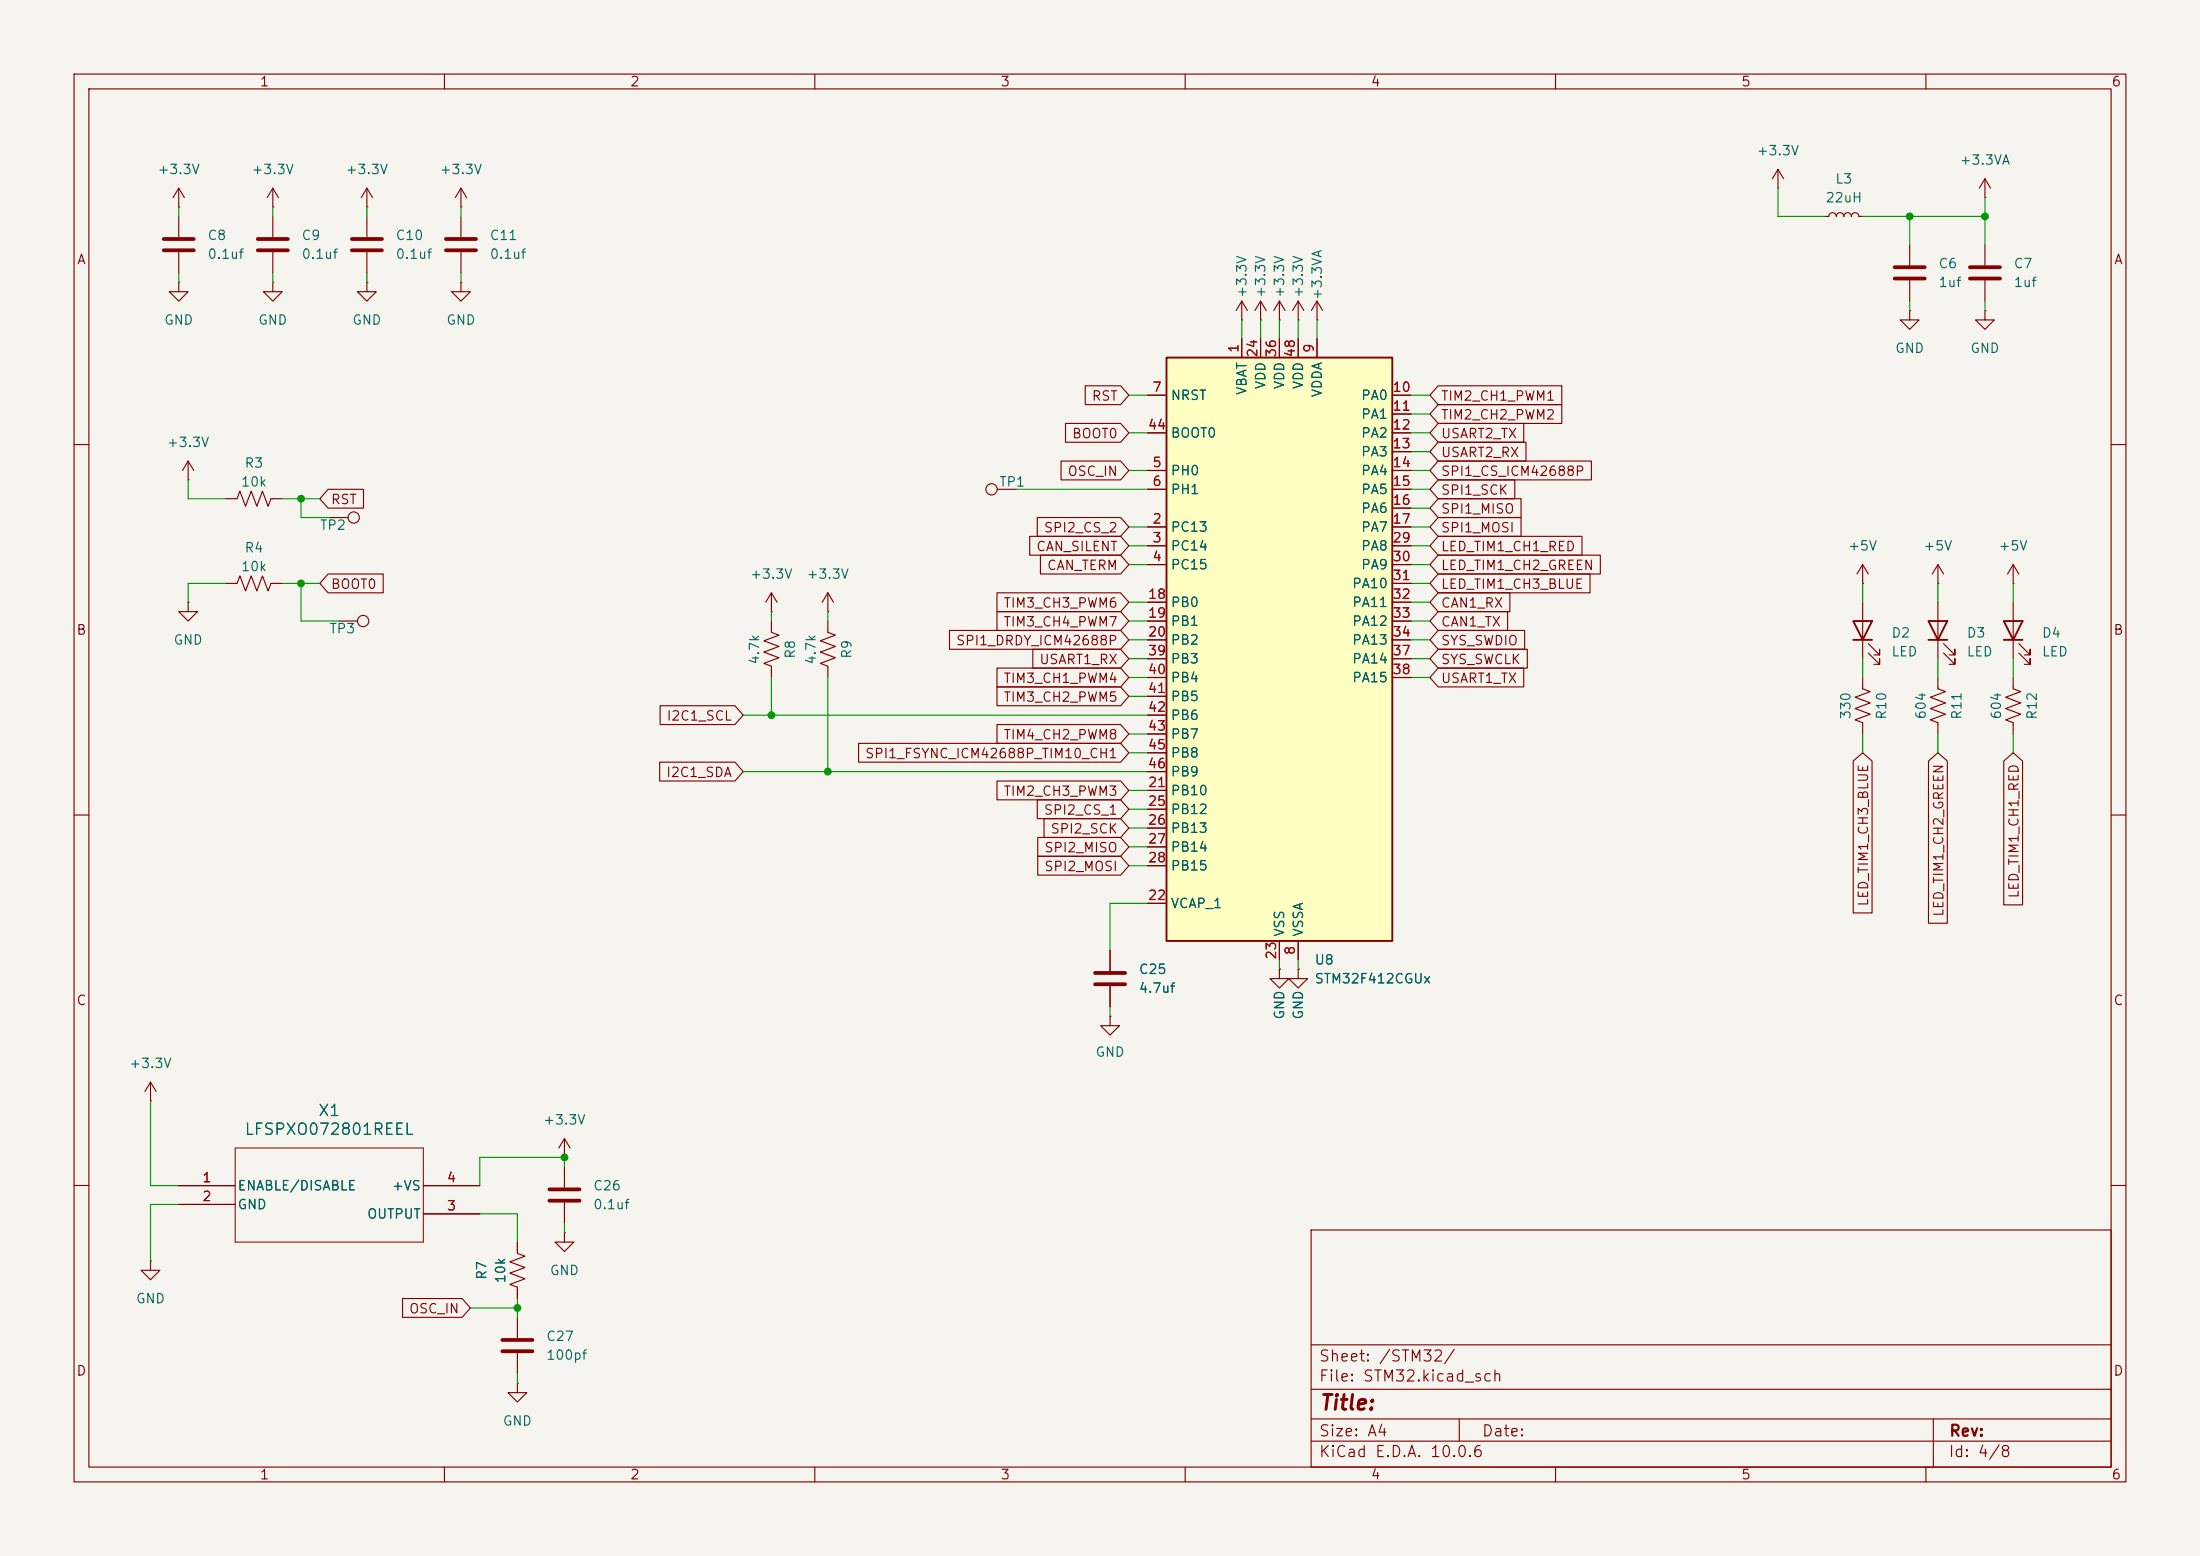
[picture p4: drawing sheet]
<svg xmlns="http://www.w3.org/2000/svg" width="297mm" height="210mm" viewBox="0 0 297 210" stroke-linecap="round" stroke-linejoin="round" font-family="sans-serif">
<path d="M0 0h297v210h-297z" fill="#f5f4ef" stroke="#f5f4ef" stroke-width=".14"/>
<g fill="none" stroke="#840000" stroke-width=".15">
<path d="M10 10h277v190h-277zM12 12h273v186h-273zM60 10v2M110 10v2M160 10v2M210 10v2M260 10v2M24.1 27.9h.1M24.1 38.1v1.3h1.3l-1.3 1.2-1.2-1.2h1.2M24.1 38.1h.1M24.1 25.4l-.7 1.3M24.1 25.4l.8 1.3"/>
<path d="M24.1 25.4v2.5M36.8 27.9h.1M36.8 38.1v1.3h1.3l-1.3 1.2-1.2-1.2h1.2M36.8 38.1h.1M36.8 25.4l-.7 1.3M36.8 25.4l.8 1.3M36.8 25.4v2.5M36.8 29.2v2.8M36.8 34v2.8M49.5 38.1v1.3h1.3l-1.3 1.2-1.2-1.2h1.2M49.5 38.1h.1M62.2 38.1v1.3h1.3l-1.3 1.2-1.2-1.2h1.2"/>
<path d="M62.2 38.1h.1M62.2 29.2v2.8M62.2 34v2.8M10 60h2M25.4 64.8h.1M25.4 62.2l-.8 1.3M25.4 62.2l.8 1.3M25.4 62.2v2.6M30.5 67.3h1.5l.4-1 .7 2 .8-2 .8 2 .7-2 .8 2 .4-1h1.5M285 60h2M10 110h2M285 110h2"/>
<path d="M76.2 156.2h.1M76.2 153.7l-.8 1.2M76.2 153.7l.8 1.2M76.2 153.7v2.5M76.2 157.5v2.8M10 160h2M76.2 166.4v1.2h1.3l-1.3 1.3-1.3-1.3h1.3M76.2 166.4h.1M76.2 162.3v2.8M177 166h108v32h-108zM285 160h2M60 198v2"/>
<path d="M110 198v2M160 198v2M177 194.5h108M177 191.5h108M177 187.5h108M177 181.5h108M197 191.5v3M210 198v2M260 198v2M261 191.5v6.5"/>
</g>
<path d="M34.8 32.3h4.1M34.8 33.8h4.1M60.2 32.3h4.1M60.2 33.8h4.1M74.2 160.5h4M74.2 162.1h4" fill="none" stroke="#840000" stroke-width=".51"/>
<path d="M157.5 48.3h30.5v78.7h-30.5z" fill="#ffffc2"/>
<path d="M157.5 48.3h30.5v78.7h-30.5zM250.2 83.8h2.5l-1.2 2.6zM250.2 86.4h2.5M260.3 83.8h2.6l-1.3 2.6zM260.3 86.4h2.6M270.5 83.8h2.5l-1.2 2.6zM270.5 86.4h2.5" fill="none" stroke="#840000" stroke-width=".25"/>
<g fill="none" stroke="#840000" stroke-width=".15">
<path d="M24.1 29.2v2.8M24.1 34v2.8M49.5 27.9h.1M49.5 25.4v2.5M49.5 29.2v2.8M49.5 34v2.8M49.5 25.4l-.7 1.3M49.5 25.4l.8 1.3M62.2 27.9h.1M62.2 25.4l-.7 1.3M62.2 25.4l.8 1.3M62.2 25.4v2.5"/>
<path d="M240 25.4h.1M240 22.9l-.7 1.2M240 22.9l.8 1.2M240 22.9v2.5M246.4 29.2h.5a.51 .51 0 0 1 .5-.5 .51 .51 0 0 1 .5 .5 .51 .51 0 0 1 .5-.5 .51 .51 0 0 1 .5 .5 .51 .51 0 0 1 .5-.5 .51 .51 0 0 1 .5 .5 .51 .51 0 0 1 .5-.5 .51 .51 0 0 1 .6 .5h.5M257.8 33v2.8M257.8 37.8v2.8M268 26.7h.1M268 24.1l-.8 1.3M268 24.1l.7 1.3M268 24.1v2.6M268 33v2.8"/>
<path d="M268 37.8v2.8M143.8 57.1h7.5l1.1 1.3-1.1 1.3h-7.5zM146.5 52.1h4.8l1.1 1.2-1.1 1.3h-4.8zM154.9 53.3h2.6M154.9 58.4h2.6M167.6 43.2h.1M167.6 40.6v2.6M167.6 45.7v2.6M167.6 40.6l-.7 1.3M167.6 40.6l.8 1.3M170.2 43.2h.1M170.2 40.6v2.6"/>
<path d="M170.2 45.7v2.6M170.2 40.6l-.8 1.3M170.2 40.6l.7 1.3M172.7 43.2h.1M172.7 40.6v2.6M172.7 45.7v2.6M172.7 40.6l-.7 1.3M172.7 40.6l.8 1.3M175.3 43.2h.1M175.3 40.6v2.6M175.3 45.7v2.6M175.3 40.6l-.8 1.3"/>
<path d="M175.3 40.6l.7 1.3M177.8 43.2h.1M177.8 40.6v2.6M177.8 45.7v2.6M177.8 40.6l-.8 1.3M177.8 40.6l.8 1.3M188 53.3h2.5M188 55.9h2.5M188 58.4h2.5M194.2 59.7h11.8v2.5h-11.8l-1.2-1.2zM194.2 57.1h11.5v2.6h-11.5l-1.2-1.3zM194.2 52.1h16.6v2.5h-16.6l-1.2-1.3z"/>
<path d="M194.2 54.6h16.6v2.6h-16.6l-1.2-1.3zM257.8 41.9v1.3h1.3l-1.3 1.3-1.3-1.3h1.3M257.8 41.9h.1M268 41.9v1.3h1.2l-1.2 1.3-1.3-1.3h1.3M268 41.9h.1M30.5 78.7h1.5l.4-1 .7 2.1 .8-2.1 .8 2.1 .7-2.1 .8 2.1 .4-1.1h1.5M44.3 66h4.8v2.6h-4.8l-1.1-1.3zM44.3 77.5h7.4v2.5h-7.4l-1.1-1.3zM44.4 69.9h2.6M134.6 66h2.6M139 72.4h12.3l1.1 1.3-1.1 1.2h-12.3zM140 69.8h11.3l1.1 1.3-1.1 1.3h-11.3z"/>
<path d="M140.5 74.9h10.8l1.1 1.3-1.1 1.3h-10.8zM143.2 62.2h8.1l1.1 1.3-1.1 1.3h-8.1zM154.9 71.1h2.6M154.9 73.7h2.6M154.9 76.2h2.6M154.9 63.5h2.6M154.9 66h2.6M188 71.1h2.5M188 73.7h2.5M188 76.2h2.5M188 63.5h2.5M188 66h2.5"/>
<path d="M188 61h2.5M188 68.6h2.5M188 78.7h2.5M194.2 67.3h11.1v2.6h-11.1l-1.2-1.3zM194.2 77.5h20.5v2.5h-20.5l-1.2-1.3zM194.2 74.9h21.8v2.6h-21.8l-1.2-1.3zM194.2 69.8h11.1v2.6h-11.1l-1.2-1.3zM194.2 72.4h19.4v2.5h-19.4l-1.2-1.2zM194.2 64.8h10.3v2.5h-10.3l-1.2-1.3zM194.2 62.2h20.6v2.6h-20.6l-1.2-1.3zM251.5 78.7h.1M251.5 76.2v2.5"/>
<path d="M251.5 76.2l-.8 1.3M251.5 76.2l.7 1.3M261.6 78.7h.1M261.6 76.2v2.5M261.6 76.2l-.7 1.3M261.6 76.2l.8 1.3M271.8 78.7h.1M271.8 76.2v2.5M271.8 76.2l-.8 1.3M271.8 76.2l.7 1.3M25.4 81.3v1.3h1.3l-1.3 1.2-1.3-1.2h1.3M25.4 81.3h.1"/>
<path d="M45.7 83.8h2.6M89.1 95.2h10.1l1.1 1.3-1.1 1.3h-10.1zM104.1 83.8v1.5l1.1 .4-2.1 .8 2.1 .7-2.1 .8 2.1 .8-2.1 .7 1 .4v1.5M104.1 82.6h.1M104.1 80v2.6M104.1 80l-.7 1.3M104.1 80l.8 1.3M111.8 83.8v1.5l1 .4-2.1 .8 2.1 .7-2.1 .8 2.1 .8-2.1 .7 1.1 .4v1.5M111.8 82.6h.1M111.8 80v2.6M111.8 80l-.8 1.3M111.8 80l.7 1.3"/>
<path d="M128.2 85.1h23.1l1.1 1.3-1.1 1.2h-23.1zM134.6 80h16.7l1.1 1.3-1.1 1.3h-16.7zM134.6 92.7h16.7l1.1 1.3-1.1 1.3h-16.7zM134.6 97.8h16.7l1.1 1.3-1.1 1.2h-16.7zM134.6 90.2h16.7l1.1 1.2-1.1 1.3h-16.7zM134.6 82.5h16.7l1.1 1.3-1.1 1.3h-16.7zM139.4 87.6h11.9l1.1 1.3-1.1 1.3h-11.9zM154.9 81.3h2.6M154.9 83.8h2.6M154.9 86.4h2.6M154.9 88.9h2.6M154.9 91.4h2.6"/>
<path d="M154.9 94h2.6M154.9 96.5h2.6M154.9 99.1h2.6M188 81.3h2.5M188 83.8h2.5M188 86.4h2.5M188 88.9h2.5M188 91.4h2.5M194.2 82.5h9.3v2.6h-9.3l-1.2-1.3zM194.2 90.2h11.5v2.5h-11.5l-1.2-1.3zM194.2 87.6h12v2.6h-12l-1.2-1.3zM194.2 85.1h11.6v2.5h-11.6l-1.2-1.2z"/>
<path d="M194.2 80h9.6v2.6h-9.6l-1.2-1.3zM251.5 91.4v1.6l1 .3-2.1 .8 2.1 .8-2.1 .7 2.1 .8-2.1 .8 1.1 .3v1.6M251.5 81.3v7.6M252.2 88.1l1.5 1.6v-.8v.8h-.7M252.2 86.9l1.5 1.5v-.8v.8h-.7M261.6 91.4v1.6l1 .3-2 .8 2 .8-2 .7 2 .8-2 .8 1 .3v1.6M261.6 81.3v7.6M262.4 88.1l1.5 1.6v-.8v.8h-.8M262.4 86.9l1.5 1.5v-.8v.8h-.8M271.8 91.4v1.6l1 .3-2 .8 2 .8-2 .7 2 .8-2 .8 1 .3v1.6M271.8 81.3v7.6M272.5 88.1l1.6 1.6v-.8v.8h-.8"/>
<path d="M272.5 86.9l1.6 1.5v-.8v.8h-.8M89.1 102.9h10.1l1.1 1.2-1.1 1.3h-10.1zM115.9 100.3h35.4l1.1 1.3-1.1 1.3h-35.4zM134.6 105.4h16.7l1.1 1.3-1.1 1.3h-16.7zM140 107.9h11.3l1.1 1.3-1.1 1.3h-11.3zM140.1 113h11.2l1.1 1.3-1.1 1.3h-11.2zM140.1 115.6h11.2l1.1 1.2-1.1 1.3h-11.2zM140.9 110.5h10.4l1.1 1.3-1.1 1.2h-10.4zM154.9 106.7h2.6M154.9 109.2h2.6M154.9 111.8h2.6M154.9 114.3h2.6"/>
<path d="M154.9 116.8h2.6M154.9 101.6h2.6M154.9 104.1h2.6M250.2 102.7l1.3-1.1 1.2 1.1v20.5h-2.5zM260.3 102.7l1.3-1.1 1.3 1.1v21.9h-2.6zM270.5 102.7l1.3-1.1 1.3 1.1v19.4h-2.6zM149.9 137.2v1.2h1.2l-1.2 1.3-1.3-1.3h1.3M149.9 137.2h.1M149.9 128.3v2.8M149.9 133.1v2.8M154.9 121.9h2.6M172.7 130.8v1.3h1.3l-1.3 1.3-1.3-1.3h1.3"/>
<path d="M172.7 130.8h.1M172.7 127v2.5M175.3 130.8v1.3h1.2l-1.2 1.3-1.3-1.3h1.3M175.3 130.8h.1M175.3 127v2.5M20.3 148.6h.1M20.3 146.1l-.7 1.2M20.3 146.1l.8 1.2M20.3 146.1v2.5M20.3 170.2v1.3h1.3l-1.3 1.2-1.3-1.2h1.3M20.3 170.2h.1M24.1 160h7.6"/>
<path d="M24.1 162.6h7.6M54.3 175.3h8.1l1.1 1.2-1.1 1.3h-8.1zM57.1 160h7.7M57.1 163.8h7.7M69.8 167.6v1.6l1.1 .3-2.1 .8 2.1 .8-2.1 .7 2.1 .8-2.1 .8 1 .3v1.6M69.8 177.8v2.8M69.8 186.7v1.3h1.3l-1.3 1.2-1.2-1.2h1.2M69.8 186.7h.1M69.8 182.6v2.8"/>
<circle cx="47.8" cy="69.8" r=".76"/>
<circle cx="133.9" cy="66" r=".76"/>
<circle cx="49" cy="83.8" r=".76"/>
</g>
<path d="M22.1 32.3h4.1M22.1 33.8h4.1M47.5 32.3h4.1M47.5 33.8h4.1M255.8 36.1h4M255.8 37.6h4M265.9 36.1h4.1M265.9 37.6h4.1M147.8 131.3h4.1M147.8 132.8h4.1M67.8 180.8h4.1M67.8 182.4h4.1" fill="none" stroke="#840000" stroke-width=".51"/>
<path d="M31.7 154.9h25.4v12.7h-25.4z" fill="none" stroke="#840000" stroke-width=".14"/>
<g fill="none" stroke="#009600" stroke-width=".15">
<path d="M24.1 27.9v1.3M24.1 36.8v1.3M36.8 27.9v1.3M36.8 36.8v1.3M49.5 27.9v1.3M49.5 36.8v1.3M62.2 27.9v1.3M62.2 36.8v1.3M240 25.4v3.8h6.4M251.5 29.2h16.5M257.8 29.2v3.8M268 26.7v6.3"/>
<path d="M152.4 58.4h2.5M152.4 53.3h2.5M167.6 43.2v2.5M170.2 43.2v2.5M172.7 43.2v2.5M175.3 43.2v2.5M177.8 43.2v2.5M190.5 58.4h2.5M190.5 53.3h2.5M190.5 55.9h2.5M257.8 40.6v1.3M268 40.6v1.3"/>
<path d="M25.4 64.8v2.5h5.1M30.5 78.7h-5.1v2.6M38.1 78.7h5.1M38.1 67.3h5.1M40.6 67.3v2.6h3.8M40.6 78.7v5.1h5.1M137.2 66h17.7M152.4 71.1h2.5M152.4 73.7h2.5M152.4 76.2h2.5M152.4 63.5h2.5M190.5 66h2.5"/>
<path d="M190.5 71.1h2.5M190.5 73.7h2.5M190.5 76.2h2.5M190.5 63.5h2.5M190.5 78.7h2.5M190.5 61h2.5M190.5 68.6h2.5M251.5 78.7v2.6M261.6 78.7v2.6M271.8 78.7v2.6M100.3 96.5h54.6M104.1 82.6v1.2"/>
<path d="M104.1 91.4v5.1M111.8 82.6v1.2M111.8 91.4v12.7M152.4 81.3h2.5M152.4 99.1h2.5M152.4 83.8h2.5M152.4 91.4h2.5M152.4 88.9h2.5M152.4 86.4h2.5M152.4 94h2.5M190.5 81.3h2.5M190.5 83.8h2.5"/>
<path d="M190.5 91.4h2.5M190.5 88.9h2.5M190.5 86.4h2.5M251.5 88.9v2.5M251.5 99.1v2.5M261.6 88.9v2.5M261.6 99.1v2.5M271.8 88.9v2.5M271.8 99.1v2.5M100.3 104.1h54.6M152.4 106.7h2.5M152.4 101.6h2.5"/>
<path d="M152.4 109.2h2.5M152.4 114.3h2.5M152.4 111.8h2.5M152.4 116.8h2.5M149.9 135.9v1.3M154.9 121.9h-5v6.4M172.7 129.5v1.3M175.3 129.5v1.3M20.3 148.6v11.4h3.8M76.2 157.5v-1.3h-11.4v3.8M24.1 162.6h-3.8v7.6M63.5 176.5h6.3"/>
<path d="M64.8 163.8h5v3.8M69.8 175.3v2.5M76.2 165.1v1.3M69.8 185.4v1.3"/>
</g>
<g fill="#009600" stroke="#009600" stroke-width=".14">
<circle cx="268" cy="29.2" r=".46"/>
<circle cx="257.8" cy="29.2" r=".46"/>
<circle cx="104.1" cy="96.5" r=".46"/>
<circle cx="76.2" cy="156.2" r=".46"/>
<circle cx="111.8" cy="104.1" r=".46"/>
<circle cx="69.8" cy="176.5" r=".46"/>
<circle cx="40.6" cy="67.3" r=".46"/>
<circle cx="40.6" cy="78.7" r=".46"/>
</g>
<text font-size="2" fill="#840000" x="178" y="190.8">Title:</text>
<g font-size="1.5" fill="#006464">
<text x="32.9" y="153.6">LFSPXO072801REEL</text>
<text x="42.8" y="151">X1</text>
</g>
<g font-size="1.5" fill="#840000">
<text x="178" y="184.1">Sheet: /STM32/</text>
<text x="178" y="186.8">File: STM32.kicad_sch</text>
<text x="178" y="197">KiCad E.D.A. 10.0.6</text>
<text x="178" y="194.2">Size: A4</text>
<text x="200" y="194.2">Date:</text>
<text x="263" y="197">Id: 4/8</text>
<text x="263" y="194.2">Rev:</text>
</g>
<g font-size="1.3" fill="#840000">
<text x="35" y="12">1</text>
<text x="85" y="12">2</text>
<text x="135" y="12">3</text>
<text x="185" y="12">4</text>
<text x="235" y="12">5</text>
<text x="285" y="12">6</text>
<text x="10.3" y="36">A</text>
<text x="285.3" y="36">A</text>
<text x="144.6" y="59.5">BOOT0</text>
<text x="147.3" y="54.4">RST</text>
<text x="194.4" y="59.5">USART2_TX</text>
<text x="194.4" y="54.4">TIM2_CH1_PWM1</text>
<text x="194.4" y="56.9">TIM2_CH2_PWM2</text>
<text x="144" y="64.6">OSC_IN</text>
<text x="194.4" y="64.6">SPI1_CS_ICM42688P</text>
<text x="194.4" y="62">USART2_RX</text>
<text x="44.6" y="68.4">RST</text>
<text x="194.4" y="69.6">SPI1_MISO</text>
<text x="194.4" y="67.1">SPI1_SCK</text>
<text x="139.8" y="74.7">CAN_SILENT</text>
<text x="140.8" y="72.2">SPI2_CS_2</text>
<text x="141.2" y="77.3">CAN_TERM</text>
<text x="194.4" y="77.3">LED_TIM1_CH2_GREEN</text>
<text x="194.4" y="72.2">SPI1_MOSI</text>
<text x="194.4" y="74.7">LED_TIM1_CH1_RED</text>
<text x="44.6" y="79.8">BOOT0</text>
<text x="135.4" y="82.3">TIM3_CH3_PWM6</text>
<text x="194.4" y="79.8">LED_TIM1_CH3_BLUE</text>
<text x="194.4" y="82.3">CAN1_RX</text>
<text x="10.2" y="86">B</text>
<text x="129" y="87.4">SPI1_DRDY_ICM42688P</text>
<text x="135.4" y="84.9">TIM3_CH4_PWM7</text>
<text x="140.2" y="90">USART1_RX</text>
<text x="194.4" y="84.9">CAN1_TX</text>
<text x="194.4" y="90">SYS_SWCLK</text>
<text x="194.4" y="87.4">SYS_SWDIO</text>
<text x="285.2" y="86">B</text>
<text x="135.4" y="95">TIM3_CH2_PWM5</text>
<text x="135.4" y="92.5">TIM3_CH1_PWM4</text>
<text x="194.4" y="92.5">USART1_TX</text>
<text x="89.9" y="97.6">I2C1_SCL</text>
<text x="135.4" y="100.1">TIM4_CH2_PWM8</text>
<text x="89.8" y="105.2">I2C1_SDA</text>
<text x="116.7" y="102.7">SPI1_FSYNC_ICM42688P_TIM10_CH1</text>
<text x="135.4" y="107.7">TIM2_CH3_PWM3</text>
<text x="140.8" y="110.3">SPI2_CS_1</text>
<text x="141.7" y="112.8">SPI2_SCK</text>
<text x="140.9" y="115.4">SPI2_MISO</text>
<text x="140.9" y="117.9">SPI2_MOSI</text>
<text x="252.5" y="122.4" transform="rotate(-90 252.5 122.4)">LED_TIM1_CH3_BLUE</text>
<text x="262.7" y="123.8" transform="rotate(-90 262.7 123.8)">LED_TIM1_CH2_GREEN</text>
<text x="272.8" y="121.3" transform="rotate(-90 272.8 121.3)">LED_TIM1_CH1_RED</text>
<text x="10.2" y="136">C</text>
<text x="285.2" y="136">C</text>
<text x="55.1" y="177.6">OSC_IN</text>
<text x="10.2" y="186">D</text>
<text x="285.2" y="186">D</text>
<text x="35" y="200">1</text>
<text x="85" y="200">2</text>
<text x="135" y="200">3</text>
<text x="185" y="200">4</text>
<text x="235" y="200">5</text>
<text x="285" y="200">6</text>
</g>
<g font-size="1.3" fill="#006464">
<text x="21.2" y="23.8">+3.3V</text>
<text x="33.9" y="23.8">+3.3V</text>
<text x="46.6" y="23.8">+3.3V</text>
<text x="59.3" y="23.8">+3.3V</text>
<text x="237.1" y="21.3">+3.3V</text>
<text x="264.5" y="22.6">+3.3VA</text>
<text x="246.3" y="27.6">22uH</text>
<text x="247.7" y="25.1">L3</text>
<text x="27.9" y="32.7">C8</text>
<text x="27.9" y="35.3">0.1uf</text>
<text x="40.6" y="32.7">C9</text>
<text x="40.6" y="35.3">0.1uf</text>
<text x="53.3" y="32.7">C10</text>
<text x="53.3" y="35.3">0.1uf</text>
<text x="66" y="32.7">C11</text>
<text x="66" y="35.3">0.1uf</text>
<text x="168.6" y="40.3" transform="rotate(-90 168.6 40.3)">+3.3V</text>
<text x="171.1" y="40.3" transform="rotate(-90 171.1 40.3)">+3.3V</text>
<text x="173.7" y="40.3" transform="rotate(-90 173.7 40.3)">+3.3V</text>
<text x="176.2" y="40.3" transform="rotate(-90 176.2 40.3)">+3.3V</text>
<text x="178.8" y="40.6" transform="rotate(-90 178.8 40.6)">+3.3VA</text>
<text x="261.6" y="36.5">C6</text>
<text x="261.6" y="39.1">1uf</text>
<text x="271.8" y="36.5">C7</text>
<text x="271.8" y="39.1">1uf</text>
<text x="22.1" y="44.1">GND</text>
<text x="34.8" y="44.1">GND</text>
<text x="47.5" y="44.1">GND</text>
<text x="60.2" y="44.1">GND</text>
<text x="255.7" y="48">GND</text>
<text x="265.9" y="48">GND</text>
<text x="168.6" y="53.4" transform="rotate(-90 168.6 53.4)">VBAT</text>
<text x="171.1" y="52.6" transform="rotate(-90 171.1 52.6)">VDD</text>
<text x="173.7" y="52.6" transform="rotate(-90 173.7 52.6)">VDD</text>
<text x="176.2" y="52.6" transform="rotate(-90 176.2 52.6)">VDD</text>
<text x="178.8" y="53.7" transform="rotate(-90 178.8 53.7)">VDDA</text>
<text x="158" y="54.3">NRST</text>
<text x="158" y="59.4">BOOT0</text>
<text x="183.7" y="54.3">PA0</text>
<text x="183.7" y="56.8">PA1</text>
<text x="183.7" y="59.4">PA2</text>
<text x="22.4" y="60.7">+3.3V</text>
<text x="32.4" y="66">10k</text>
<text x="32.9" y="63.4">R3</text>
<text x="134.8" y="66">TP1</text>
<text x="158" y="64.5">PH0</text>
<text x="183.7" y="61.9">PA3</text>
<text x="183.7" y="64.5">PA4</text>
<text x="43.1" y="71.8">TP2</text>
<text x="158" y="67">PH1</text>
<text x="183.7" y="67">PA5</text>
<text x="183.7" y="69.5">PA6</text>
<text x="32.4" y="77.4">10k</text>
<text x="32.9" y="74.9">R4</text>
<text x="158" y="72.1">PC13</text>
<text x="158" y="74.6">PC14</text>
<text x="158" y="77.2">PC15</text>
<text x="183.7" y="72.1">PA7</text>
<text x="183.7" y="74.6">PA8</text>
<text x="183.7" y="77.2">PA9</text>
<text x="249.4" y="74.6">+5V</text>
<text x="259.6" y="74.6">+5V</text>
<text x="269.7" y="74.6">+5V</text>
<text x="101.2" y="78.4">+3.3V</text>
<text x="108.8" y="78.4">+3.3V</text>
<text x="158" y="82.2">PB0</text>
<text x="182.4" y="79.7">PA10</text>
<text x="182.4" y="82.2">PA11</text>
<text x="23.3" y="87.3">GND</text>
<text x="44.4" y="85.8">TP3</text>
<text x="102.8" y="89.8" transform="rotate(-90 102.8 89.8)">4.7k</text>
<text x="107.6" y="89" transform="rotate(-90 107.6 89)">R8</text>
<text x="110.4" y="89.8" transform="rotate(-90 110.4 89.8)">4.7k</text>
<text x="115.3" y="89" transform="rotate(-90 115.3 89)">R9</text>
<text x="158" y="84.8">PB1</text>
<text x="158" y="87.3">PB2</text>
<text x="158" y="89.9">PB3</text>
<text x="182.4" y="84.8">PA12</text>
<text x="182.4" y="87.3">PA13</text>
<text x="182.4" y="89.9">PA14</text>
<text x="255.3" y="86.4">D2</text>
<text x="255.3" y="88.9">LED</text>
<text x="265.4" y="86.4">D3</text>
<text x="265.4" y="88.9">LED</text>
<text x="275.6" y="86.4">D4</text>
<text x="275.6" y="88.9">LED</text>
<text x="158" y="92.4">PB4</text>
<text x="158" y="94.9">PB5</text>
<text x="182.4" y="92.4">PA15</text>
<text x="158" y="97.5">PB6</text>
<text x="158" y="100">PB7</text>
<text x="250.1" y="97.2" transform="rotate(-90 250.1 97.2)">330</text>
<text x="255" y="97.2" transform="rotate(-90 255 97.2)">R10</text>
<text x="260.3" y="97.2" transform="rotate(-90 260.3 97.2)">604</text>
<text x="265.1" y="97.2" transform="rotate(-90 265.1 97.2)">R11</text>
<text x="270.5" y="97.2" transform="rotate(-90 270.5 97.2)">604</text>
<text x="275.3" y="97.2" transform="rotate(-90 275.3 97.2)">R12</text>
<text x="158" y="107.6">PB10</text>
<text x="158" y="102.6">PB8</text>
<text x="158" y="105.1">PB9</text>
<text x="158" y="110.2">PB12</text>
<text x="158" y="112.7">PB13</text>
<text x="158" y="115.3">PB14</text>
<text x="158" y="117.8">PB15</text>
<text x="158" y="122.9">VCAP_1</text>
<text x="153.7" y="131.8">C25</text>
<text x="173.7" y="126.5" transform="rotate(-90 173.7 126.5)">VSS</text>
<text x="176.2" y="126.5" transform="rotate(-90 176.2 126.5)">VSSA</text>
<text x="177.4" y="130.5">U8</text>
<text x="153.7" y="134.3">4.7uf</text>
<text x="173.7" y="137.7" transform="rotate(-90 173.7 137.7)">GND</text>
<text x="176.2" y="137.7" transform="rotate(-90 176.2 137.7)">GND</text>
<text x="177.4" y="133">STM32F412CGUx</text>
<text x="147.8" y="142.9">GND</text>
<text x="17.4" y="144.5">+3.3V</text>
<text x="73.2" y="152.1">+3.3V</text>
<text x="32" y="161">ENABLE/DISABLE</text>
<text x="52.8" y="161">+VS</text>
<text x="80" y="161">C26</text>
<text x="32" y="163.5">GND</text>
<text x="49.5" y="164.8">OUTPUT</text>
<text x="80" y="163.5">0.1uf</text>
<text x="66" y="172.8" transform="rotate(-90 66 172.8)">R7</text>
<text x="68.5" y="173.3" transform="rotate(-90 68.5 173.3)">10k</text>
<text x="74.1" y="172.4">GND</text>
<text x="18.3" y="176.2">GND</text>
<text x="73.6" y="181.3">C27</text>
<text x="73.6" y="183.8">100pf</text>
<text x="67.8" y="192.7">GND</text>
</g>
<g font-size="1.3" fill="#a90000">
<text x="167.5" y="47.7" transform="rotate(-90 167.5 47.7)">1</text>
<text x="177.7" y="47.7" transform="rotate(-90 177.7 47.7)">9</text>
<text x="155.5" y="53.2">7</text>
<text x="170" y="48.3" transform="rotate(-90 170 48.3)">24</text>
<text x="172.6" y="48.3" transform="rotate(-90 172.6 48.3)">36</text>
<text x="175.1" y="48.3" transform="rotate(-90 175.1 48.3)">48</text>
<text x="187.9" y="53.2">10</text>
<text x="154.9" y="58.3">44</text>
<text x="187.9" y="55.7">11</text>
<text x="187.9" y="58.3">12</text>
<text x="155.5" y="63.4">5</text>
<text x="155.5" y="65.9">6</text>
<text x="187.9" y="60.8">13</text>
<text x="187.9" y="63.4">14</text>
<text x="187.9" y="65.9">15</text>
<text x="155.5" y="71">2</text>
<text x="187.9" y="68.4">16</text>
<text x="187.9" y="71">17</text>
<text x="155.5" y="73.5">3</text>
<text x="155.5" y="76.1">4</text>
<text x="187.9" y="73.5">29</text>
<text x="187.9" y="76.1">30</text>
<text x="154.9" y="81.1">18</text>
<text x="154.9" y="83.7">19</text>
<text x="187.9" y="78.6">31</text>
<text x="187.9" y="81.1">32</text>
<text x="187.9" y="83.7">33</text>
<text x="154.9" y="86.2">20</text>
<text x="154.9" y="88.8">39</text>
<text x="187.9" y="86.2">34</text>
<text x="187.9" y="88.8">37</text>
<text x="154.9" y="91.3">40</text>
<text x="154.9" y="93.8">41</text>
<text x="187.9" y="91.3">38</text>
<text x="154.9" y="96.4">42</text>
<text x="154.9" y="98.9">43</text>
<text x="154.9" y="101.5">45</text>
<text x="154.9" y="106.5">21</text>
<text x="154.9" y="104">46</text>
<text x="154.9" y="109.1">25</text>
<text x="154.9" y="111.6">26</text>
<text x="154.9" y="114.2">27</text>
<text x="154.9" y="116.7">28</text>
<text x="154.9" y="121.8">22</text>
<text x="172.6" y="129.6" transform="rotate(-90 172.6 129.6)">23</text>
<text x="175.1" y="129" transform="rotate(-90 175.1 129)">8</text>
<text x="27.2" y="159.9">1</text>
<text x="60.2" y="159.9">4</text>
<text x="27.2" y="162.4">2</text>
<text x="60.2" y="163.7">3</text>
</g>
</svg>
